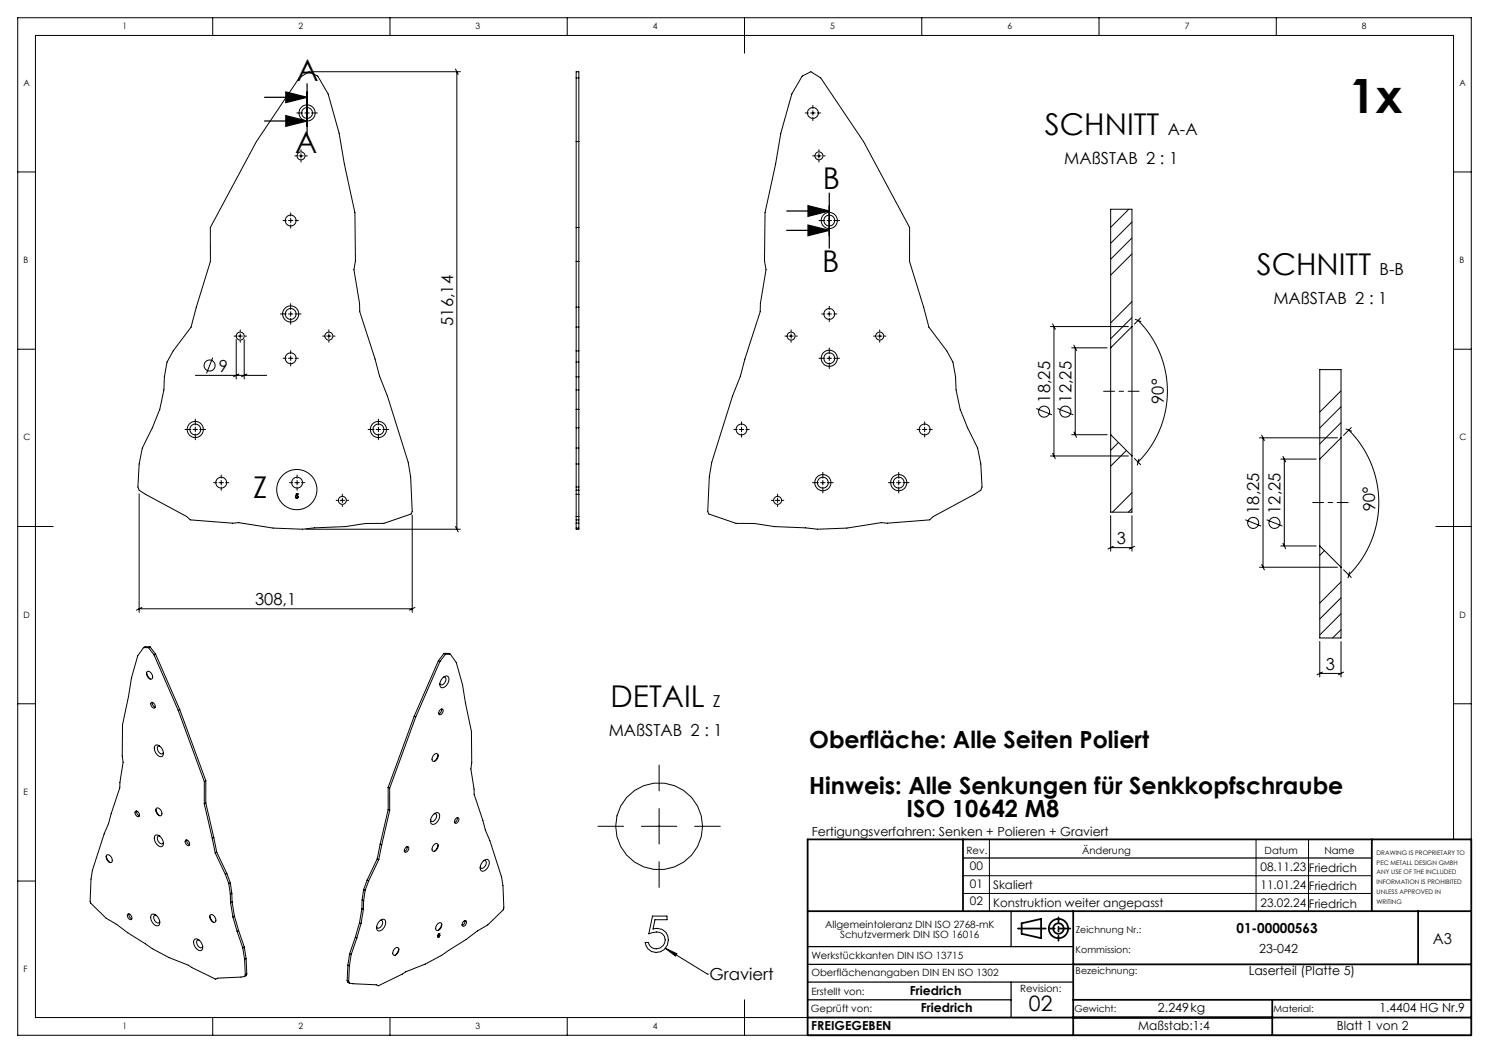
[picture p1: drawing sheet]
<svg xmlns="http://www.w3.org/2000/svg" width="420mm" height="297mm" viewBox="0 0 420 297" stroke-linecap="round" stroke-linejoin="round" font-family="sans-serif">
<g fill="none" stroke="#000" stroke-width=".28">
<path d="M60 5v5M110 5v5M128.5 19.5l.7 1.5M160 5v5M210 5v10M260 5v5M310 5v5M360 5v5M83.7 31.9h1.7M84.4 22l2.8-1.8 2.4 1.3 3 5 3.1 11.1 1.4 8.7 3 13.7 .2 13.6-.5 2.5 1.6 9.5 .1 2.3 4.3 13.4 1.3 4.8 2.2 5.6 5.8 18.7 .7 4.1 .5 9.8-.3 .7-7.7 2.6-5.2 .1-5.6 .8-8.8 .4-3.4 .4-8.3-.4-9.7-1.5-1.7 .2-11.9-1-1.1-.9-11.5-6.3-1.9-1.1-.3-.9 .3-6.5 .9-4.5 2.9-5.7 2.1-5.2 1.1-5.5 .2-3.7 .7-4.2 1.8-3.1 5-6.7 1.5-5.7 3.9-12.9v-9.5l13-24.3zM86 31.9h1.2M86.6 29v1.6"/>
<path d="M86.6 31.2v1.3M86.6 33.1v1.7M87.9 31.9h1.6M88.2 20.2h41.7M128.9 20.2v129.1M162.5 20.2h.8v129.1h-.8zM162.5 39.9h.8M162.5 22h.8M226.3 21.5l2.4-1.3 2.8 1.8 12.1 17.9 13 24.3v9.5l3.9 12.9 1.5 5.7 5 6.7 1.8 3.1 .7 4.2 .2 3.7 1.1 5.5 2.1 5.2 2.9 5.7 .9 4.5 .3 6.5-.3 .9-1.9 1.1-11.5 6.3-1.1 .9-11.9 1-1.7-.2-9.7 1.5-8.3 .4-3.4-.4-8.8-.4-5.6-.8-5.2-.1-7.7-2.6-.3-.7 .5-9.8 .7-4.1 5.8-18.7 2.2-5.6 1.3-4.8 4.3-13.4 .1-2.3 1.6-9.5-.5-2.5 .2-13.6 3-13.7 1.4-8.7 3.1-11.1zM227.1 31.9h.9M228.7 31.9h1.2M229.3 29.7v.9"/>
<path d="M229.3 31.2v1.3M229.3 33.1v.9M230.5 31.9h.9M5 48.5h5M83.2 44h.5M84.3 44h1.2M84.9 42.2v.5M84.9 43.3v1.3M84.9 45.2v.5M86.2 44h.5M229.2 44h.5M230.4 44h1.2"/>
<path d="M231 42.2v.5M231 43.3v1.3M231 45.2v.5M232.2 44h.5M233.9 59.3v1.7M318.4 59l-5.1 5.1M410 48.5h5M79.8 62.2h.9M81.4 62.2h1.2M82 60v1M82 61.6v1.2M82 63.5v.9"/>
<path d="M83.2 62.2h.9M162.5 73.7h.8M162.5 64.2h.8M231 62.2h1.7M233.3 62.2h1.2M233.9 61.6v1.2M233.9 63.5v1.6M235.2 62.2h1.6M319.3 62.6l-6 6M319.3 67.1l-6 6M319.3 71.6l-6 6M5 98.5h5"/>
<path d="M66 94.8h.5M66.6 95.8v11.1M67.1 94.8h1.3M67.8 93v.5M67.8 94.2v1.2M67.8 96v.5M68.9 95.8v11.1M69 94.8h.5M79.1 88.6h1.6M81.4 88.6h1.2M82 85.6v1.7M82 87.9v1.3"/>
<path d="M82 89.8v1.7M82 98.9v.9M83.2 88.6h1.7M91 94.8h.5M92.1 94.8h1.3M92.8 93v.5M92.8 94.2v1.2M92.8 96v.5M94 94.8h.5M162.5 99h.8M162.5 92.3h.8M162.5 86.6h.8"/>
<path d="M221.4 94.8h.5M222.5 94.8h1.3M223.1 93v.5M223.1 94.2v1.2M223.1 96v.5M224.4 94.8h.5M231.8 88.6h.9M233.3 88.6h1.2M233.9 86.4v.9M233.9 87.9v1.3M233.9 89.8v.9M233.9 98.1v1.7"/>
<path d="M235.2 88.6h.9M246.4 94.8h.5M247.5 94.8h1.3M248.1 93v.5M248.1 94.2v1.2M248.1 96v.5M249.4 94.8h.5M296.3 92.1h22M296.9 91.3l.8 1.6M297.3 92.1v36.5M302.3 98.1h10M302.9 97.3l.8 1.6"/>
<path d="M303.3 98.1v24.5M313.3 98.1v24.5M319.3 85.1l-6 6M319.3 89.6l-6 6M319.3 92.1v36.5M319.3 92.1v-33.1h-6v39.1M319.3 92.1l-6 6M320.2 90.1l1.6 .6M321 90.4a28.3 28.3 0 0 1 0 39.9M321.7 89.7l-1.7 1.7M410 98.5h5M55.1 118.2v1.7"/>
<path d="M55.1 105.9h20.1M60 100.9l-1.8 4.4M67.4 105.5l-1.5 .8M69.6 105.5l-1.5 .8M79.8 101.1h.9M81.4 101.1h1.2M82 100.4v1.3M82 102.3v.9M83.2 101.1h.9M106.7 118.2v1.7M162.5 115.5h.8M162.5 110h.8"/>
<path d="M162.5 106.3h.8M162.5 102.1h.8M209.2 119v.9M231 101.1h1.7M233.3 101.1h1.2M233.9 100.4v1.3M233.9 102.3v1.7M235.2 101.1h1.6M260.8 119v.9M292.3 115.2l4.4 1.8M298.3 115.2l4.4 1.8M378.3 110.2l-6 6"/>
<path d="M378.3 114.7l-6 6M378.3 119.2l-6 6M39.2 139.3v33.4M52.2 121.1h1.6M54.5 121.1h1.2M55.1 120.5v1.3M55.1 122.4v1.6M56.3 121.1h1.7M60.2 136.1h1M61.8 136.1h1.2M62.4 134v.9M62.4 135.5v1.3"/>
<path d="M62.4 137.4v.9M63.6 136.1h1M81.6 136.1h1M83.2 136.1h1.2M83.6 139.3h.5l-.4 .1-.1 .4a.41 .41 0 0 1 .5 .2 .41 .41 0 0 1-.3 .6 .41 .41 0 0 1-.5-.4h.1a.3 .3 0 0 0 .4 .2 .3 .3 0 0 0 .2-.4 .3 .3 0 0 0-.4-.1zM83.8 134v.9M83.8 135.5v1.3M83.8 137.4v.9M85.1 136.1h.9M96.6 139.4v.5M103.8 121.1h1.7M106.1 121.1h1.3"/>
<path d="M106.7 120.5v1.3M106.7 122.4v1.6M108 121.1h1.6M162.5 139.4h.8M162.5 137.4h.8M162.5 130.9h.8M162.5 138.3h.8M162.5 126.4h.8M162.5 120.7h.8M207 121.1h.9M208.5 121.1h1.3M209.2 120.5v1.3"/>
<path d="M209.2 122.4v.9M210.4 121.1h.9M219.3 139.4v.5M229.2 136.1h1.6M231.5 136.1h1.2M232.1 133.2v1.7M232.1 135.5v1.3M232.1 137.4v1.6M233.3 136.1h1.7M250.6 136.1h1.7M252.9 136.1h1.2M253.5 133.2v1.7"/>
<path d="M253.5 135.5v1.3M253.5 137.4v1.6M254.8 136.1h1.6M258.7 121.1h.9M260.2 121.1h1.2M260.8 120.5v1.3M260.8 122.4v.9M262.1 121.1h.9M296.3 128.6h22M296.9 127.8l.8 1.6M302.3 122.6h10M302.9 121.8l.8 1.6"/>
<path d="M313.3 122.6v21.9h6v-15.9M313.3 122.6l6 6M315.5 124.8l-2.2 2.2M317.7 127l-4.4 4.5M319.3 139l-5.5 5.5M320 129.3l1.7 1.7M321.2 129.5l-.4 1.7M355.3 123.5h22M355.9 122.7l.7 1.6M356.3 123.5v36.5M361.3 129.5h10M361.9 128.7l.7 1.6"/>
<path d="M362.3 129.5v24.5M372.3 129.5v24.5M378.3 123.5v36.5M378.3 123.5v-19.2h-6v25.2M378.3 123.5l-6 6M379.7 121l1.5 .6M380.5 121.3a28.9 28.9 0 0 1 0 40.9M381.2 120.6l-2.2 2.2M5 148.5h10M86.3 149.3h43.6M94.8 141.1h.5M95.9 141.1h1.3"/>
<path d="M96.6 140.5v1.3M96.6 142.4v.5M97.8 141.1h.5M116.3 145.3v27.4M128.5 148.5l.7 1.5M162.5 145.7h.8M162.5 146.6h.8M162.5 147.6h.8M162.5 148.9h.8M217.6 141.1h.5M218.7 141.1h1.3M219.3 140.5v1.3"/>
<path d="M219.3 142.4v.5M220.6 141.1h.5M313.3 145.5v10M313.3 154.5h6M314 154.1l-1.5 .7M319.3 143.4l-1 1.1M319.3 145.5v10M320 154.1l-1.5 .7M351.3 146.6l4.4 1.8M355.3 160h22M355.9 159.2l.7 1.6M357.3 146.6l4.4 1.8"/>
<path d="M361.3 154h10M361.9 153.2l.7 1.6M372.3 154v25.9h6v-19.9M372.3 154l6 6M373.6 155.3l-1.3 1.3M405 148.5h10M39.2 171.7h77.1M40 171.3l-1.5 .8M117 171.3l-1.5 .8M378.3 164.1l-6 6M378.3 168.6l-6 6M378.3 173.1l-6 6"/>
<path d="M378.3 177.6l-2.4 2.3M379 160.7l2.2 2.2M380.7 161.4l-.5 1.6M5 198.5h5M40.5 182.7l-1.7 2.3-1.7 6.2-.9 5.2-1.6 8-.1 8.8 .2 1.8-.9 5.7v1.5l-3.2 10.1-1.2 2.9-3.3 10.3-.4 2.4-.3 6.3 .2 .6 4.3 4.2 3 1.7 3.1 2.4 7 4.5 4.6 2.5 5.5 2.1 1 .7 6.7 3.3 .6-.3 7.6-.5M40.5 182.7h1.4M41.3 189.7l.4 1 .7 .8M41.5 189.4a1.33 1.33 0 0 1 1.3 .7 1.33 1.33 0 0 1-.1 1.5 1.49 1.49 0 0 1-1.2-2.2zM41.9 182.7l1.5 2M42.3 182.4l-.4 .3M42.3 182.4l1.6 2.1M42.3 182.4h-1.4l-.4 .3"/>
<path d="M42.6 198.2a.89 .89 0 0 1 1 .5 .89 .89 0 0 1-.2 1 1.18 1.18 0 0 1-.8-1.5zM43 198.1a1.27 1.27 0 0 0 .8 1.4M43.4 184.7l6.9 15.7M43.9 184.5l-.5 .2M43.9 184.5l6.8 15.6M123.7 186.3l.4 .3M123.7 186.3l-6.9 15.7M124.1 186.6l-6.8 15.7M124.6 200a1.28 1.28 0 0 1-.8 1.3M124.8 191.2a.98 .98 0 0 1 1.5-.5 .98 .98 0 0 1 .2 1.5 1.95 1.95 0 0 1-2.1 1.7 1.95 1.95 0 0 1 .4-2.7zM125.1 191a.65 .65 0 0 1 .7 .3 .65 .65 0 0 1-.1 .8 1.07 1.07 0 0 1-1.5 .9l-.1-.2M125.2 184.3l.5 .2"/>
<path d="M125.2 184.3l-1.5 2M125.2 184.3h1.4l.5 .2M125.7 184.5l-1.6 2.1M125.7 184.5h1.4M127.1 184.5l1.6 2.4 1.8 6.2 .8 5.2 1.7 8 .1 8.8-.3 1.8 .9 5.7v1.5l3.2 10 1.3 3 3.3 10.3 .4 2.4 .2 6.3-.2 .5-4.3 4.3-2.9 1.7-3.2 2.4-6.9 4.5-4.7 2.4-5.5 2.2-.9 .7-6.8 3.2-.6-.2-7.6-.5M372.3 180.9v10M372.3 189.9h6M373 189.6l-1.5 .7M378.3 180.9v10M379 189.6l-1.5 .7M410 198.5h5M43.7 210.3a1.56 1.56 0 0 1 2.2 1.3 1.14 1.14 0 0 1-.6 1.8 2.4 2.4 0 0 1-1.6-3.1z"/>
<path d="M45 210.4a.65 .65 0 0 0-.7 .4 .65 .65 0 0 0 .2 .8 1.07 1.07 0 0 0 1.5 .8l.1-.2M50.3 200.4l7.3 20.1M50.7 200.1l-.4 .3M50.7 200.1l7.4 20.1M116.8 202l.5 .3M116.8 202l-7.3 20.1M117.3 202.3l-7.4 20M122.4 212.9a.67 .67 0 0 1 1-.3 .67 .67 0 0 1 .1 1.1 1.07 1.07 0 0 1-1.5 .9l-.1-.7zM123.6 212.9l-.4 1-.7 .8M124.1 200.3a.52 .52 0 0 1 .8-.2 .52 .52 0 0 1 0 .8 .6 .6 0 0 1-.4 .6 .6 .6 0 0 1-.8-.3zM185.9 215.8v7.3M38.2 228.8a.89 .89 0 0 1 1 .5 .89 .89 0 0 1-.2 1.1 1.18 1.18 0 0 1-.8-1.6z"/>
<path d="M38.5 228.7a1.28 1.28 0 0 0 .8 1.4M43.7 235.7a1.56 1.56 0 0 1 2.2 1.2 1.14 1.14 0 0 1-.6 1.9 2.4 2.4 0 0 1-1.6-3.1zM44 228.3l.3 1 .7 .8M44.2 227.9a1.33 1.33 0 0 1 1.2 .7 1.33 1.33 0 0 1-.1 1.5 1.49 1.49 0 0 1-1.1-2.2zM45 235.8a.65 .65 0 0 0-.7 .4 .65 .65 0 0 0 .2 .7 1.07 1.07 0 0 0 1.5 .9l.1-.2M52.3 237a.89 .89 0 0 1 1 .5 .89 .89 0 0 1-.2 1 1.18 1.18 0 0 1-.8-1.5zM52.7 236.9a1.28 1.28 0 0 0 .8 1.4M57.6 226.7l2.3 9.7M57.6 220.5v6.2M58 226.5l-.4 .2M58 226.5l2.3 9.7M58.1 220.2l-.5 .3"/>
<path d="M58.1 220.2l-.1 6.3M59.9 236.4l.8 4.2M60.3 236.2l-.4 .2M60.3 236.2l.8 4.2M107.2 238.1l.5 .2M107.2 238.1l-.8 4.1M107.7 238.3l-.9 4.2M109.5 222.1l.4 .2M109.5 222.1v6.2M109.5 228.3l.4 .3M109.5 228.3l-2.3 9.8M109.9 222.3v6.3"/>
<path d="M109.9 228.6l-2.2 9.7M114.4 239.1a.52 .52 0 0 1 .8-.2 .52 .52 0 0 1 0 .8 .6 .6 0 0 1-.4 .6 .6 .6 0 0 1-.8-.3zM114.9 238.8a1.28 1.28 0 0 1-.8 1.4M122.2 229.8a.98 .98 0 0 1 1.4-.5 .98 .98 0 0 1 .3 1.4 1.95 1.95 0 0 1-2.1 1.7 1.95 1.95 0 0 1 .4-2.6zM122.4 238.3a.67 .67 0 0 1 1-.3 .67 .67 0 0 1 .1 1 1.07 1.07 0 0 1-1.5 .9l-.1-.6zM122.5 229.5a.65 .65 0 0 1 .7 .4 .65 .65 0 0 1-.1 .7 1.07 1.07 0 0 1-1.6 .9v-.2M123.6 238.3l-.4 1-.7 .8M128.6 230.9a.52 .52 0 0 1 .7-.2 .52 .52 0 0 1 .1 .8 .6 .6 0 0 1-.5 .7 .6 .6 0 0 1-.7-.4zM129 230.6a1.27 1.27 0 0 1-.8 1.4M168.7 233.1h7.2M180.9 233.1h10M185.9 228.1v10"/>
<path d="M195.9 233.1h7.3M227.8 236.8v55.2M279.1 236.8v20.2M354.3 236.8v20.2M369.1 236.8v20.2M410 236.8v-226.8h-400v277h217.8M415 236.8v-231.8h-410v287h410M5 248.5h5M30 241.5l.3 1 .7 .8M30.2 241.2a1.33 1.33 0 0 1 1.2 .6 1.33 1.33 0 0 1-.1 1.5 1.5 1.5 0 0 1-1.1-2.1zM36 257.9a.89 .89 0 0 1 1 .4 .89 .89 0 0 1-.2 1.1 1.18 1.18 0 0 1-.8-1.5zM36.4 257.8a1.28 1.28 0 0 0 .8 1.3"/>
<path d="M42.7 258a1.57 1.57 0 0 1 2.2 1.3 1.14 1.14 0 0 1-.6 1.8 2.4 2.4 0 0 1-1.6-3.1zM44 258.1a.65 .65 0 0 0-.7 .4 .65 .65 0 0 0 .1 .8 1.07 1.07 0 0 0 1.6 .8l.1-.2M59.2 258.3l.3 1 .7 .8M59.4 258a1.33 1.33 0 0 1 1.3 .7 1.33 1.33 0 0 1-.2 1.5 1.5 1.5 0 0 1-1.1-2.2zM60.7 240.6l2.9 6M61.1 240.4l-.4 .2M61.1 240.4l2.9 6M63.6 246.6l.9 2.6M64 246.4l-.4 .2M64 246.4l1 2.6M64.5 249.2l.5 3M65 252.2v2.5"/>
<path d="M65 249l-.5 .2M65 249l.4 2.9M65 254.7l.7 3.9M65.4 251.9l-.4 .3M65.4 251.9l.1 2.5M65.5 254.4l-.5 .3M65.5 254.4l.6 4M65.7 258.6l1.2 4.1M66.1 258.4l-.4 .2M66.1 258.4l1.2 4.1M102.1 256.3l.4 .2M102.1 256.3l-.7 4"/>
<path d="M102.2 253.8l.4 .3M102.2 253.8l-.1 2.5M102.5 256.5l-.7 4M102.6 250.9l.4 .2M102.6 250.9l-.4 2.9M102.6 254.1l-.1 2.4M103 251.1l-.4 3M103.6 248.2l.4 .3M103.6 248.2l-1 2.7M104 248.5l-1 2.6M106.4 242.2l.4 .3M106.4 242.2l-2.8 6"/>
<path d="M106.8 242.5l-2.8 6M107 259.8a.98 .98 0 0 1 1.4-.5 .98 .98 0 0 1 .3 1.5 1.95 1.95 0 0 1-2.1 1.7 1.95 1.95 0 0 1 .4-2.7zM107.3 259.6a.65 .65 0 0 1 .7 .3 .65 .65 0 0 1-.2 .8 1.07 1.07 0 0 1-1.5 .9l-.1-.2M130.7 259.9a.52 .52 0 0 1 .8-.2 .52 .52 0 0 1 0 .8 .6 .6 0 0 1-.5 .7 .6 .6 0 0 1-.7-.4zM131.2 259.6a1.27 1.27 0 0 1-.8 1.4M136.2 243a.98 .98 0 0 1 1.4-.5 .98 .98 0 0 1 .3 1.4 1.95 1.95 0 0 1-2.1 1.7 1.95 1.95 0 0 1 .4-2.6zM136.5 242.7a.65 .65 0 0 1 .7 .4 .65 .65 0 0 1-.1 .7 1.07 1.07 0 0 1-1.6 .9v-.2M184 258.4h4.1v1h-3.4l-.5 2.6a3.4 3.4 0 0 1 4.4 3.5 3.4 3.4 0 0 1-4.8 2.9l-1-.8-.6-.8-.2-1h.9a2.39 2.39 0 0 0 3.9 1.2 2.39 2.39 0 0 0-.8-4l-.8-.1-2.2 .5zM185.9 243.1v7.2M271.6 252h115.3M271.6 247h115.3M54.8 265a1.56 1.56 0 0 1 2.2 1.3 1.14 1.14 0 0 1-.6 1.8 2.4 2.4 0 0 1-1.6-3.1z"/>
<path d="M56.1 265.1a.65 .65 0 0 0-.7 .4 .65 .65 0 0 0 .2 .7 1.07 1.07 0 0 0 1.5 .9l.1-.2M66.9 262.7l1.6 4.7M67.3 262.5l-.4 .2M67.3 262.5l1.6 4.6M68.5 267.4l.5 3.2M68.9 267.1l-.4 .3M68.9 267.1l.5 3.2M69 270.6l.2 4.3M69.2 274.9l-.2 .5M69.4 270.3l-.4 .3M69.4 270.3l.2 4.4M69.6 274.7l-.4 .2"/>
<path d="M69.6 274.7l-.2 .5-.4 .2M97.9 276.6l.4 .2M97.9 276.6l.2 .4 .4 .3M98.1 272.2l.4 .3M98.1 272.2l-.2 4.4M98.3 276.8l.2 .5M98.5 272.5l-.2 4.3M98.6 269l.5 .2M98.6 269l-.5 3.2M99.1 269.2l-.6 3.3M100.2 264.3l.5 .3M100.2 264.3l-1.6 4.7"/>
<path d="M100.7 264.6l-1.6 4.6M101.4 260.3l.4 .2M101.4 260.3l-1.2 4M101.8 260.5l-1.1 4.1M111.3 267.6a.67 .67 0 0 1 1-.3 .67 .67 0 0 1 .1 1.1 1.07 1.07 0 0 1-1.5 .8l-.1-.6zM112.5 267.6l-.4 1-.6 .8M123.4 260.6a.67 .67 0 0 1 1-.3 .67 .67 0 0 1 .1 1.1 1.07 1.07 0 0 1-1.5 .9l-.1-.7zM123.5 264.1l.1 .1M123.5 264.1l.2 .2M123.6 263.8l.3 .1M123.6 263.8h.1M123.7 263.6h.1"/>
<path d="M123.7 263.6l-.1 .2M123.7 264.3h-.1M123.7 264.3h.1M123.7 263.8l.1 .3h-.3M123.7 263.8h.1M123.8 263.8h-.1M123.8 263.7l.1 .2M123.9 263.4l-.3 .1-.1 .4 .2-.1M123.9 263.4h.1M123.9 263.4l-.2 .2M123.9 263.9l-.2 .4M123.9 263.9h.1"/>
<path d="M124.6 260.6l-.4 1-.6 .8M187.7 267.5l11.9 7.3M187.7 267.5l3.2 1.5-.4 .7zM199.6 274.8h.1M60 287v5M110 287v5M160 287v5M210 282v10"/>
<circle cx="86.6" cy="31.9" r="1.53"/>
<circle cx="86.6" cy="31.9" r="2.28"/>
<circle cx="229.3" cy="31.9" r="1.53"/>
<circle cx="84.9" cy="44" r="1.12"/>
<circle cx="231" cy="44" r="1.13"/>
<circle cx="82" cy="62.2" r="1.53"/>
<circle cx="233.9" cy="62.2" r="1.53"/>
<circle cx="233.9" cy="62.2" r="2.28"/>
<circle cx="67.8" cy="94.8" r="1.13"/>
<circle cx="82" cy="88.6" r="1.53"/>
<circle cx="82" cy="88.6" r="2.28"/>
<circle cx="92.8" cy="94.8" r="1.12"/>
<circle cx="223.1" cy="94.8" r="1.13"/>
<circle cx="233.9" cy="88.6" r="1.53"/>
<circle cx="248.1" cy="94.8" r="1.13"/>
<circle cx="59.1" cy="103.1" r="1.56"/>
<circle cx="82" cy="101.1" r="1.53"/>
<circle cx="233.9" cy="101.1" r="1.53"/>
<circle cx="233.9" cy="101.1" r="2.28"/>
<circle cx="294.5" cy="116.1" r="1.56"/>
<circle cx="300.5" cy="116.1" r="1.56"/>
<circle cx="55.1" cy="121.1" r="1.53"/>
<circle cx="55.1" cy="121.1" r="2.28"/>
<circle cx="62.4" cy="136.1" r="1.53"/>
<circle cx="83.7" cy="138.1" r="5.7"/>
<circle cx="83.8" cy="136.1" r="1.53"/>
<circle cx="106.7" cy="121.1" r="1.53"/>
<circle cx="106.7" cy="121.1" r="2.28"/>
<circle cx="209.2" cy="121.1" r="1.53"/>
<circle cx="232.1" cy="136.1" r="2.28"/>
<circle cx="232.1" cy="136.1" r="1.53"/>
<circle cx="253.5" cy="136.1" r="2.28"/>
<circle cx="253.5" cy="136.1" r="1.53"/>
<circle cx="260.8" cy="121.1" r="1.53"/>
<circle cx="96.6" cy="141.1" r="1.13"/>
<circle cx="219.3" cy="141.1" r="1.13"/>
<circle cx="353.5" cy="147.5" r="1.56"/>
<circle cx="359.5" cy="147.5" r="1.56"/>
<circle cx="185.9" cy="233.1" r="12.3"/>
</g>
<g fill="none" stroke="#000" stroke-width=".35">
<path d="M74.6 27.4h12M74.6 34.1h12M80.6 25.9l6 1.5-6 1.5zM80.6 32.6l6 1.5-6 1.5zM86.6 23.6v14.3M221.9 59.5h12M227.9 58l6 1.5-6 1.5zM233.9 54.5v15.5M221.9 65h12M227.9 63.5l6 1.5-6 1.5zM271.6 242h115.3M285.2 257v10"/>
<path d="M227.8 277h74.9M227.8 267h74.9M227.8 272h74.9M285.2 277v10M227.8 282h57.4"/>
</g>
<g fill="none" stroke="#000" stroke-width=".5">
<path d="M227.8 236.8h187.2v55.2h-187.2zM271.6 236.8v20.2M386.9 236.8v20.2M227.8 257h187.2M302.7 257v35M400 257v15M288.2 260.4l5.5-1.2v5.4l-5.5-1.2zM302.7 272h112.3M227.8 287h187.2M302.7 282h112.3M358.9 282v10"/>
<circle cx="298.6" cy="261.9" r="2.72"/>
<circle cx="298.6" cy="261.9" r="1.47"/>
</g>
<path d="M321.3 110.4h-10M380.3 141.7h-10" fill="none" stroke="#000" stroke-width=".28" stroke-dasharray="15.2 1.3 1.3 1.3" stroke-dashoffset="12.1"/>
<path d="M287.1 261.9h14.8" fill="none" stroke="#000" stroke-width=".5" stroke-dasharray="15.2 1.3 1.3 1.3" stroke-dashoffset="7.4"/>
<path d="M298.6 258.7v6.6" fill="none" stroke="#000" stroke-width=".5" stroke-dasharray="15.2 1.3 1.3 1.3" stroke-dashoffset="13.8"/>
<g fill="#000">
<path d="M187.7 267.5l3.2 1.5-.4 .7z"/>
<path d="M80.6 25.9l6 1.5-6 1.5zM80.6 32.6l6 1.5-6 1.5zM227.9 58l6 1.5-6 1.5zM227.9 63.5l6 1.5-6 1.5z"/>
</g>
<text font-size="13.3" x="380.6" y="31.8">1x</text>
<g font-size="8.5">
<text x="83.6" y="22.9">A</text>
<text x="294.8" y="37.9">SCHNITT</text>
<text x="83.3" y="43.2">A</text>
<text x="232.1" y="53.2">B</text>
<text x="231.9" y="76.8">B</text>
<text x="354.5" y="77.6">SCHNITT</text>
<text x="71.4" y="140.4">Z</text>
<text x="172.2" y="199.4">DETAIL</text>
</g>
<g font-size="6.7">
<text x="228.2" y="211">Oberfläche: Alle Seiten Poliert</text>
<text x="228.2" y="223.9">Hinweis: Alle Senkungen für Senkkopfschraube</text>
<text x="255.7" y="230.4">ISO 10642 M8</text>
</g>
<text font-size="6" x="290.2" y="285.2">02</text>
<g font-size="4.7">
<text x="329.4" y="37.9">A-A</text>
<text x="300.2" y="46.1">MAßSTAB 2 : 1</text>
<text x="389.1" y="77.6">B-B</text>
<text x="359.2" y="85.8">MAßSTAB 2 : 1</text>
<text x="127.8" y="91.9" transform="rotate(-90 127.8 91.9)">516,14</text>
<text x="61.7" y="104.8">9</text>
<text x="296.2" y="113.5" transform="rotate(-90 296.2 113.5)">18,25</text>
<text x="302.2" y="113.5" transform="rotate(-90 302.2 113.5)">12,25</text>
<text x="328.3" y="113.9" transform="rotate(-90 328.3 113.9)">90°</text>
<text x="355.2" y="144.9" transform="rotate(-90 355.2 144.9)">18,25</text>
<text x="361.2" y="144.9" transform="rotate(-90 361.2 144.9)">12,25</text>
<text x="388" y="144.2" transform="rotate(-92 388 144.2)">90°</text>
<text x="315" y="153.4">3</text>
<text x="71.9" y="170.7">308,1</text>
<text x="374" y="188.9">3</text>
<text x="201.1" y="199.4">Z</text>
<text x="171.7" y="207.6">MAßSTAB 2 : 1</text>
<text x="200.1" y="276.5">Graviert</text>
</g>
<text font-size="4.2" x="404.2" y="266.2">A3</text>
<text font-size="3.9" x="348.8" y="263.3">01-00000563</text>
<g font-size="3.5">
<text x="229" y="235.7">Fertigungsverfahren: Senken + Polieren + Graviert</text>
<text x="355.2" y="268.8">23-042</text>
<text x="352.2" y="275.1">Laserteil (Platte 5)</text>
<text x="256.6" y="280.5">Friedrich</text>
<text x="259.8" y="285.5">Friedrich</text>
<text x="326.6" y="285.5">2.249kg</text>
<text x="389.1" y="285.5">1.4404 HG Nr.9</text>
<text x="228.8" y="290.6">FREIGEGEBEN</text>
<text x="321" y="290.6">Maßstab:1:4</text>
<text x="377.1" y="290.6">Blatt 1 von 2</text>
</g>
<g font-size="3.3">
<text x="273.6" y="245.4">00</text>
<text x="355.5" y="245.8">08.11.23</text>
<text x="273.6" y="250.4">01</text>
<text x="280.1" y="250.8">Skaliert</text>
<text x="355.5" y="250.8">11.01.24</text>
<text x="369.2" y="246">Friedrich</text>
<text x="369.2" y="251">Friedrich</text>
<text x="273.6" y="255.4">02</text>
<text x="280.1" y="255.8">Konstruktion weiter angepasst</text>
<text x="355.5" y="255.8">23.02.24</text>
<text x="369.2" y="256">Friedrich</text>
</g>
<g font-size="2.8">
<text x="272.6" y="240.7">Rev.</text>
<text x="305.2" y="240.7">Änderung</text>
<text x="356.7" y="240.7">Datum</text>
<text x="373.6" y="240.7">Name</text>
<text x="232.7" y="261.8">Allgemeintoleranz DIN ISO 2768-mK</text>
<text x="237" y="264.6">Schutzvermerk DIN ISO 16016</text>
<text x="228.9" y="270.4">Werkstückkanten DIN ISO 13715</text>
<text x="228.9" y="275.3">Oberflächenangaben DIN EN ISO 1302</text>
<text x="228.9" y="280.6">Erstellt von:</text>
<text x="287.7" y="279.8">Revision:</text>
<text x="228.7" y="285.5">Geprüft von:</text>
</g>
<g font-size="2.7">
<text x="303.4" y="263.3">Zeichnung Nr.:</text>
<text x="303.4" y="268.8">Kommission:</text>
<text x="303.4" y="274.7">Bezeichnung:</text>
<text x="303.1" y="285.5">Gewicht:</text>
<text x="359.2" y="285.5">Material:</text>
</g>
<g font-size="2.5">
<text x="34.6" y="8.2">1</text>
<text x="84.2" y="8.2">2</text>
<text x="134.2" y="8.2">3</text>
<text x="184.2" y="8.2">4</text>
<text x="234.2" y="8.2">5</text>
<text x="284.2" y="8.2">6</text>
<text x="334.2" y="8.2">7</text>
<text x="384.2" y="8.2">8</text>
<text x="6.7" y="24.2">A</text>
<text x="411.7" y="24.2">A</text>
<text x="6.7" y="74.2">B</text>
<text x="411.7" y="74.2">B</text>
<text x="6.7" y="124.2">C</text>
<text x="411.7" y="124.2">C</text>
<text x="6.7" y="174.2">D</text>
<text x="411.7" y="174.2">D</text>
<text x="6.7" y="224.2">E</text>
<text x="6.7" y="274.2">F</text>
<text x="34.6" y="290.2">1</text>
<text x="84.2" y="290.2">2</text>
<text x="134.2" y="290.2">3</text>
<text x="184.2" y="290.2">4</text>
</g>
<g font-size="1.8">
<text x="388.3" y="241.1">DRAWING IS PROPRIETARY TO</text>
<text x="388.3" y="243.9">PEC METALL DESIGN GMBH</text>
<text x="388.3" y="246.6">ANY USE OF THE INCLUDED</text>
<text x="388.3" y="249.4">INFORMATION IS PROHIBITED</text>
<text x="388.3" y="252.2">UNLESS APPROVED IN</text>
<text x="388.3" y="254.9">WRITING</text>
</g>
</svg>
